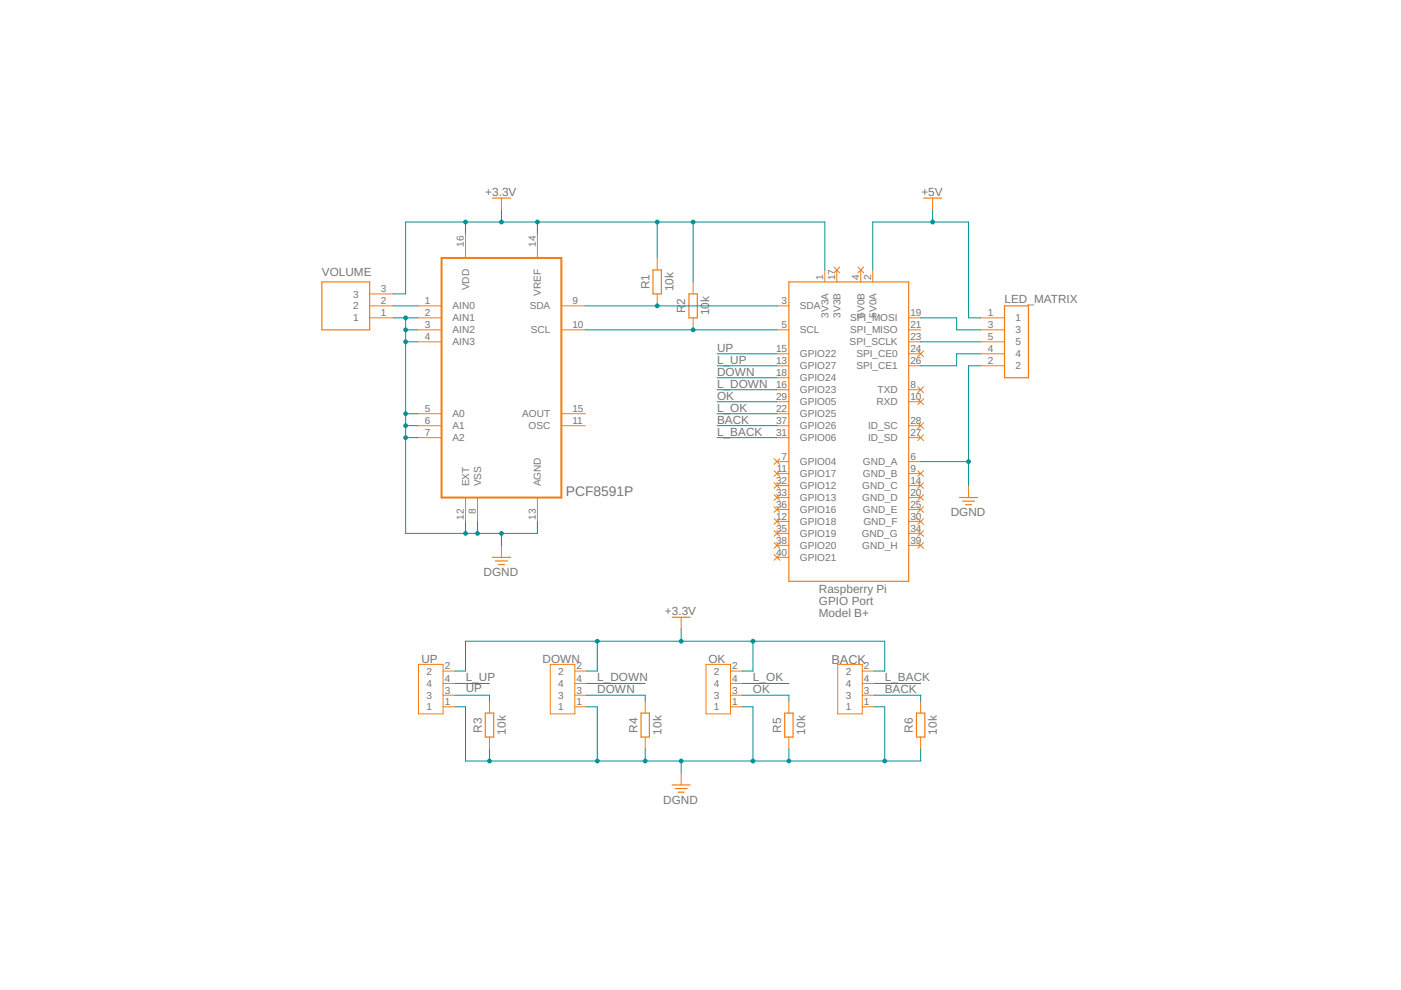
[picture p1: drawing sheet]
<svg xmlns="http://www.w3.org/2000/svg" width="297mm" height="210mm" viewBox="0 0 297 210" stroke-linecap="round" stroke-linejoin="round" font-family="sans-serif">
<g fill="none" stroke="#f57c10" stroke-width=".25">
<path d="M68.2 59.8h10.2v10.1h-10.2zM104.4 42h3.8M138.5 57.2h1.7v5.1h-1.7zM167.3 59.8h25.4v63.5h-25.4zM195.8 42h3.8M146.1 62.3h1.7v5.1h-1.7zM213 64.9h5.1v15.2h-5.1zM104.4 118.2h3.8M105.1 118.9h2.5M105.7 119.7h1.3M203.5 105.5h3.8M204.1 106.3h2.5"/>
<path d="M204.7 107h1.3M142.5 130.9h3.8M102.9 151.2h1.8v5.1h-1.8zM135.9 151.2h1.8v5.1h-1.8zM166.4 151.2h1.7v5.1h-1.7zM194.3 151.2h1.8v5.1h-1.8zM142.5 166.4h3.8M143.2 167.2h2.5M143.8 168h1.3"/>
</g>
<g fill="none" stroke="#f57c10" stroke-width=".21">
<path d="M98.7 49.6v5.1M106.3 42v2.5M113.9 49.6v5.1M139.3 54.7v2.5M147 59.8v2.5M174.9 57.2v2.6M176.8 56.6l1.2 1.2M177.4 57.2v2.6M178 56.6l-1.2 1.2M181.9 56.6l1.2 1.2M182.5 57.2v2.6M183.1 56.6l-1.2 1.2"/>
<path d="M185 57.2v2.6M197.7 42v2.5M78.4 64.9h5.1M78.4 67.4h5.1M78.4 62.3h5.1M88.5 64.9h5.1M88.5 69.9h5.1M88.5 67.4h5.1M88.5 72.5h5.1M119 64.9h5.1M119 69.9h5.1M139.3 62.3v2.6"/>
<path d="M147 67.4v2.5M164.7 64.9h2.6M164.7 69.9h2.6M164.7 77.6h2.6M164.7 75h2.6M192.7 69.9h2.5M192.7 77.6h2.5M192.7 75h2.5M192.7 67.4h2.5M192.7 72.5h2.5M194.6 74.4l1.2 1.2M195.8 74.4l-1.2 1.2"/>
<path d="M207.9 69.9h5.1M207.9 77.6h5.1M207.9 75h5.1M207.9 67.4h5.1M207.9 72.5h5.1M88.5 87.7h5.1M88.5 90.3h5.1M88.5 92.8h5.1M119 87.7h5.1M119 90.3h5.1M164.1 99.8l1.2 1.2M164.1 97.3l1.2 1.2"/>
<path d="M164.7 97.9h2.6M164.7 82.6h2.6M164.7 80.1h2.6M164.7 87.7h2.6M164.7 85.2h2.6M164.7 90.3h2.6M164.7 92.8h2.6M165.3 99.8l-1.2 1.2M165.3 97.3l-1.2 1.2M192.7 97.9h2.5M192.7 82.6h2.5M192.7 85.2h2.5"/>
<path d="M192.7 90.3h2.5M192.7 92.8h2.5M194.6 82l1.2 1.2M194.6 84.6l1.2 1.2M194.6 99.8l1.2 1.2M194.6 89.6l1.2 1.3M194.6 92.2l1.2 1.2M195.8 82l-1.2 1.2M195.8 84.6l-1.2 1.2M195.8 99.8l-1.2 1.2M195.8 89.6l-1.2 1.3M195.8 92.2l-1.2 1.2"/>
<path d="M98.7 105.5v5.1M101.2 105.5v5.1M106.3 115.6v2.6M113.9 105.5v5.1M164.1 110l1.2 1.2M164.1 102.3l1.2 1.2M164.1 104.9l1.2 1.2M164.1 112.5l1.2 1.2M164.1 107.4l1.2 1.2M164.1 115l1.2 1.2M164.1 117.6l1.2 1.2M164.7 100.4h2.6"/>
<path d="M164.7 110.6h2.6M164.7 103h2.6M164.7 105.5h2.6M164.7 108h2.6M164.7 113.1h2.6M164.7 115.6h2.6M164.7 118.2h2.6M165.3 110l-1.2 1.2M165.3 112.5l-1.2 1.2M165.3 104.9l-1.2 1.2M165.3 102.3l-1.2 1.2M165.3 107.4l-1.2 1.2"/>
<path d="M165.3 115l-1.2 1.2M165.3 117.6l-1.2 1.2M192.7 100.4h2.5M192.7 110.6h2.5M192.7 103h2.5M192.7 105.5h2.5M192.7 108h2.5M192.7 113.1h2.5M192.7 115.6h2.5M194.6 102.3l1.2 1.2M194.6 104.9l1.2 1.2M194.6 107.4l1.2 1.2"/>
<path d="M194.6 110l1.2 1.2M194.6 112.5l1.2 1.2M194.6 115l1.2 1.2M195.8 102.3l-1.2 1.2M195.8 104.9l-1.2 1.2M195.8 107.4l-1.2 1.2M195.8 110l-1.2 1.2M195.8 112.5l-1.2 1.2M195.8 115l-1.2 1.2M205.4 103v2.5M144.4 130.9v2.5M88.7 140.9h5.2v10.5h-5.2z"/>
<path d="M93.9 149.9h2.6M93.9 142.3h2.6M93.9 147.4h2.6M93.9 144.9h2.6M103.8 148.7v2.5M103.8 156.3v2.5M116.7 140.9h5.2v10.5h-5.2zM121.9 149.9h2.5M121.9 142.3h2.5M121.9 147.4h2.5M121.9 144.9h2.5M136.8 148.7v2.5"/>
<path d="M136.8 156.3v2.5M149.7 140.9h5.2v10.5h-5.2zM154.9 149.9h2.5M154.9 142.3h2.5M154.9 147.4h2.5M154.9 144.9h2.5M167.3 148.7v2.5M167.3 156.3v2.5M177.6 140.9h5.2v10.5h-5.2zM182.8 149.9h2.6M182.8 142.3h2.6M182.8 147.4h2.6"/>
<path d="M182.8 144.9h2.6M195.2 148.7v2.5M195.2 156.3v2.5M144.4 163.9v2.5"/>
</g>
<path d="M93.6 54.7h25.4v50.8h-25.4z" fill="none" stroke="#f57c10" stroke-width=".42"/>
<path d="M96.5 149.9h2.2v11.5h27.9M103.8 158.8v2.6M136.8 158.8v2.6h7.6v2.5" fill="none" stroke="#009292" stroke-width=".21"/>
<g fill="#009292">
<circle cx="103.8" cy="161.4" r=".51"/>
<circle cx="136.8" cy="161.4" r=".51"/>
</g>
<g fill="#009292">
<path d="M103.3 161.4a.51 .51 0 0 1 1 0 .51 .51 0 0 1-1 0zM103.3 161.4a.51 .51 0 0 0 1 0 .51 .51 0 0 0-1 0z"/>
<path d="M136.3 161.4a.51 .51 0 0 1 1 0 .51 .51 0 0 1-1 0zM136.3 161.4a.51 .51 0 0 0 1 0 .51 .51 0 0 0-1 0z"/>
</g>
<path d="M124.4 149.9h2.2v11.5h10.2" fill="none" stroke="#009292" stroke-width=".21"/>
<circle cx="126.6" cy="161.4" r=".51" fill="#009292"/>
<path d="M126.1 161.4a.51 .51 0 0 1 1 0 .51 .51 0 0 1-1 0zM126.1 161.4a.51 .51 0 0 0 1 0 .51 .51 0 0 0-1 0z" fill="#009292"/>
<path d="M157.4 149.9h2.2v11.5M167.3 158.8v2.6h-22.9" fill="none" stroke="#009292" stroke-width=".21"/>
<g fill="#009292">
<circle cx="144.4" cy="161.4" r=".51"/>
<circle cx="159.6" cy="161.4" r=".51"/>
</g>
<g fill="#009292">
<path d="M143.9 161.4a.51 .51 0 0 1 1 0 .51 .51 0 0 1-1 0zM143.9 161.4a.51 .51 0 0 0 1 0 .51 .51 0 0 0-1 0z"/>
<path d="M159.1 161.4a.51 .51 0 0 1 1 0 .51 .51 0 0 1-1 0zM159.1 161.4a.51 .51 0 0 0 1 0 .51 .51 0 0 0-1 0z"/>
</g>
<path d="M195.2 158.8v2.6h-7.6" fill="none" stroke="#009292" stroke-width=".21"/>
<circle cx="167.3" cy="161.4" r=".51" fill="#009292"/>
<path d="M166.7 161.4a.55 .55 0 0 1 1.1 0 .55 .55 0 0 1-1.1 0zM166.8 161.4a.51 .51 0 0 0 1 0 .51 .51 0 0 0-1 0z" fill="#009292"/>
<path d="M185.4 149.9h2.2v11.5h-20.3" fill="none" stroke="#009292" stroke-width=".21"/>
<circle cx="187.6" cy="161.4" r=".51" fill="#009292"/>
<path d="M187.1 161.4a.51 .51 0 0 1 1 0 .51 .51 0 0 1-1 0zM187.1 161.4a.51 .51 0 0 0 1 0 .51 .51 0 0 0-1 0z" fill="#009292"/>
<path d="M98.7 110.6v2.5h15.2v-2.5M106.3 113.1v2.5" fill="none" stroke="#009292" stroke-width=".21"/>
<circle cx="106.3" cy="113.1" r=".51" fill="#009292"/>
<path d="M105.8 113.1a.51 .51 0 0 1 1 0 .51 .51 0 0 1-1 0zM105.8 113.1a.51 .51 0 0 0 1 0 .51 .51 0 0 0-1 0z" fill="#009292"/>
<path d="M101.2 110.6v2.5" fill="none" stroke="#009292" stroke-width=".21"/>
<circle cx="101.2" cy="113.1" r=".51" fill="#009292"/>
<path d="M100.7 113.1a.51 .51 0 0 1 1 0 .51 .51 0 0 1-1 0zM100.7 113.1a.51 .51 0 0 0 1 0 .51 .51 0 0 0-1 0z" fill="#009292"/>
<path d="M86 69.9v43.2h12.7" fill="none" stroke="#009292" stroke-width=".21"/>
<circle cx="98.7" cy="113.1" r=".51" fill="#009292"/>
<path d="M98.2 113.1a.51 .51 0 0 1 1 0 .51 .51 0 0 1-1 0zM98.2 113.1a.51 .51 0 0 0 1 0 .51 .51 0 0 0-1 0z" fill="#009292"/>
<path d="M86 69.9h2.5M86 72.5h2.5" fill="none" stroke="#009292" stroke-width=".21"/>
<circle cx="86" cy="72.5" r=".51" fill="#009292"/>
<path d="M85.5 72.5a.51 .51 0 0 1 1 0 .51 .51 0 0 1-1 0zM85.5 72.5a.51 .51 0 0 0 1 0 .51 .51 0 0 0-1 0z" fill="#009292"/>
<path d="M86 87.7h2.5" fill="none" stroke="#009292" stroke-width=".21"/>
<circle cx="86" cy="87.7" r=".51" fill="#009292"/>
<path d="M85.5 87.7a.51 .51 0 0 1 1 0 .51 .51 0 0 1-1 0zM85.5 87.7a.51 .51 0 0 0 1 0 .51 .51 0 0 0-1 0z" fill="#009292"/>
<path d="M86 90.3h2.5" fill="none" stroke="#009292" stroke-width=".21"/>
<circle cx="86" cy="90.3" r=".51" fill="#009292"/>
<path d="M85.5 90.3a.51 .51 0 0 1 1 0 .51 .51 0 0 1-1 0zM85.5 90.3a.51 .51 0 0 0 1 0 .51 .51 0 0 0-1 0z" fill="#009292"/>
<path d="M86 92.8h2.5" fill="none" stroke="#009292" stroke-width=".21"/>
<circle cx="86" cy="92.8" r=".51" fill="#009292"/>
<path d="M85.5 92.8a.51 .51 0 0 1 1 0 .51 .51 0 0 1-1 0zM85.5 92.8a.51 .51 0 0 0 1 0 .51 .51 0 0 0-1 0z" fill="#009292"/>
<path d="M83.5 67.4h5M86 67.4v2.5" fill="none" stroke="#009292" stroke-width=".21"/>
<g fill="#009292">
<circle cx="86" cy="67.4" r=".51"/>
<circle cx="86" cy="69.9" r=".51"/>
</g>
<g fill="#009292">
<path d="M85.5 67.4a.51 .51 0 0 1 1 0 .51 .51 0 0 1-1 0zM85.5 67.4a.51 .51 0 0 0 1 0 .51 .51 0 0 0-1 0z"/>
<path d="M85.5 69.9a.51 .51 0 0 1 1 0 .51 .51 0 0 1-1 0zM85.5 69.9a.51 .51 0 0 0 1 0 .51 .51 0 0 0-1 0z"/>
</g>
<path d="M207.9 77.6h-2.5v25.4M195.2 97.9h10.2" fill="none" stroke="#009292" stroke-width=".21"/>
<circle cx="205.4" cy="97.9" r=".51" fill="#009292"/>
<path d="M204.8 97.9a.55 .55 0 0 1 1.1 0 .55 .55 0 0 1-1.1 0zM204.9 97.9a.51 .51 0 0 0 1 0 .51 .51 0 0 0-1 0z" fill="#009292"/>
<path d="M126.6 136v6.3h-2.2M96.5 142.3h2.2v-6.3h60.9v6.3h-2.2" fill="none" stroke="#009292" stroke-width=".21"/>
<circle cx="126.6" cy="136" r=".51" fill="#009292"/>
<path d="M126.1 136a.51 .51 0 0 1 1 0 .51 .51 0 0 1-1 0zM126.1 136a.51 .51 0 0 0 1 0 .51 .51 0 0 0-1 0z" fill="#009292"/>
<path d="M144.4 133.4v2.6" fill="none" stroke="#009292" stroke-width=".21"/>
<circle cx="144.4" cy="136" r=".51" fill="#009292"/>
<path d="M143.9 136a.51 .51 0 0 1 1 0 .51 .51 0 0 1-1 0zM143.9 136a.51 .51 0 0 0 1 0 .51 .51 0 0 0-1 0z" fill="#009292"/>
<path d="M159.6 136h28v6.3h-2.2" fill="none" stroke="#009292" stroke-width=".21"/>
<circle cx="159.6" cy="136" r=".51" fill="#009292"/>
<path d="M159.1 136a.51 .51 0 0 1 1 0 .51 .51 0 0 1-1 0zM159.1 136a.51 .51 0 0 0 1 0 .51 .51 0 0 0-1 0z" fill="#009292"/>
<path d="M98.7 49.6v-2.5h15.2v2.5M106.3 44.5v2.6" fill="none" stroke="#009292" stroke-width=".21"/>
<circle cx="106.3" cy="47.1" r=".51" fill="#009292"/>
<path d="M105.8 47.1a.51 .51 0 0 1 1 0 .51 .51 0 0 1-1 0zM105.8 47.1a.51 .51 0 0 0 1 0 .51 .51 0 0 0-1 0z" fill="#009292"/>
<path d="M113.9 47.1h25.4v7.6" fill="none" stroke="#009292" stroke-width=".21"/>
<circle cx="113.9" cy="47.1" r=".51" fill="#009292"/>
<path d="M113.4 47.1a.51 .51 0 0 1 1 0 .51 .51 0 0 1-1 0zM113.4 47.1a.51 .51 0 0 0 1 0 .51 .51 0 0 0-1 0z" fill="#009292"/>
<path d="M139.3 47.1h7.7v12.7" fill="none" stroke="#009292" stroke-width=".21"/>
<circle cx="139.3" cy="47.1" r=".51" fill="#009292"/>
<path d="M138.8 47.1a.51 .51 0 0 1 1 0 .51 .51 0 0 1-1 0zM138.8 47.1a.51 .51 0 0 0 1 0 .51 .51 0 0 0-1 0z" fill="#009292"/>
<path d="M147 47.1h27.9v10.1" fill="none" stroke="#009292" stroke-width=".21"/>
<circle cx="147" cy="47.1" r=".51" fill="#009292"/>
<path d="M146.5 47.1a.51 .51 0 0 1 1 0 .51 .51 0 0 1-1 0zM146.5 47.1a.51 .51 0 0 0 1 0 .51 .51 0 0 0-1 0z" fill="#009292"/>
<path d="M98.7 47.1h-12.7v15.2h-2.5" fill="none" stroke="#009292" stroke-width=".21"/>
<circle cx="98.7" cy="47.1" r=".51" fill="#009292"/>
<path d="M98.2 47.1a.51 .51 0 0 1 1 0 .51 .51 0 0 1-1 0zM98.2 47.1a.51 .51 0 0 0 1 0 .51 .51 0 0 0-1 0z" fill="#009292"/>
<path d="M185 57.2v-10.1h20.4v20.3h2.5M197.7 44.5v2.6M152 80.1h12.7M152 85.2h12.7M152 90.3h12.7M124.4 147.4h12.4v1.3M157.4 147.4h9.9v1.3M185.4 147.4h9.8v1.3" fill="none" stroke="#009292" stroke-width=".21"/>
<circle cx="197.7" cy="47.1" r=".51" fill="#009292"/>
<path d="M197.2 47.1a.51 .51 0 0 1 1 0 .51 .51 0 0 1-1 0zM197.2 47.1a.51 .51 0 0 0 1 0 .51 .51 0 0 0-1 0z" fill="#009292"/>
<path d="M83.5 64.9h5M124.1 69.9h40.6M152 77.6h12.7M152 82.6h12.7M152 87.7h12.7M152 92.8h12.7M96.5 144.9h7.3M124.4 144.9h12.4M157.4 144.9h9.9M185.4 144.9h9.8" fill="none" stroke="#009292" stroke-width=".21"/>
<circle cx="147" cy="69.9" r=".51" fill="#009292"/>
<path d="M146.5 69.9a.51 .51 0 0 1 1 0 .51 .51 0 0 1-1 0zM146.5 69.9a.51 .51 0 0 0 1 0 .51 .51 0 0 0-1 0z" fill="#009292"/>
<path d="M124.1 64.9h40.6" fill="none" stroke="#009292" stroke-width=".21"/>
<circle cx="139.3" cy="64.9" r=".51" fill="#009292"/>
<path d="M138.8 64.9a.51 .51 0 0 1 1 0 .51 .51 0 0 1-1 0zM138.8 64.9a.51 .51 0 0 0 1 0 .51 .51 0 0 0-1 0z" fill="#009292"/>
<path d="M152 75h12.7M195.2 67.4h7.6v2.5h5.1M195.2 72.5h12.7M207.9 75h-5.1v2.6h-7.6M96.5 147.4h7.3v1.3" fill="none" stroke="#009292" stroke-width=".21"/>
<text font-size="2.9" fill="#757575" x="120" y="105.2">PCF8591P</text>
<text font-size="2.7" fill="#757575" x="176.3" y="140.7">BACK</text>
<g font-size="2.5" fill="#757575">
<text x="102.9" y="41.5">+3.3V</text>
<text x="195.3" y="41.5">+5V</text>
<text x="68.2" y="58.5">VOLUME</text>
<text x="137.7" y="61.4" transform="rotate(-90 137.7 61.4)">R1</text>
<text x="142.8" y="61.8" transform="rotate(-90 142.8 61.8)">10k</text>
<text x="145.3" y="64.7" transform="rotate(-90 145.3 64.7)">2</text>
<text x="213" y="64.2">LED_MATRIX</text>
<text x="145.3" y="66.5" transform="rotate(-90 145.3 66.5)">R</text>
<text x="150.4" y="66.9" transform="rotate(-90 150.4 66.9)">10k</text>
<text x="152" y="77.2">L_UP</text>
<text x="152" y="74.7">UP</text>
<text x="152" y="79.7">DOWN</text>
<text x="152" y="82.3">L_DOWN</text>
<text x="152" y="84.9">OK</text>
<text x="152" y="89.9">BACK</text>
<text x="152" y="87.4">L_OK</text>
<text x="152" y="92.4">L_BACK</text>
<text x="201.6" y="109.4">DGND</text>
<text x="102.5" y="122.1">DGND</text>
<text x="173.6" y="125.8">Raspberry Pi</text>
<text x="141" y="130.4">+3.3V</text>
<text x="173.6" y="128.3">GPIO Port</text>
<text x="173.6" y="130.9">Model B+</text>
<text x="89.4" y="140.7">UP</text>
<text x="115" y="140.7">DOWN</text>
<text x="150.2" y="140.7">OK</text>
<text x="98.7" y="144.3">L_UP</text>
<text x="98.7" y="146.7">UP</text>
<text x="126.6" y="146.9">DOWN</text>
<text x="126.6" y="144.3">L_DOWN</text>
<text x="159.6" y="146.9">OK</text>
<text x="159.6" y="144.3">L_OK</text>
<text x="187.6" y="146.9">BACK</text>
<text x="187.6" y="144.3">L_BACK</text>
<text x="102.1" y="155.3" transform="rotate(-90 102.1 155.3)">R3</text>
<text x="107.2" y="155.7" transform="rotate(-90 107.2 155.7)">10k</text>
<text x="135.1" y="155.3" transform="rotate(-90 135.1 155.3)">R4</text>
<text x="140.2" y="155.7" transform="rotate(-90 140.2 155.7)">10k</text>
<text x="165.6" y="155.3" transform="rotate(-90 165.6 155.3)">R5</text>
<text x="170.7" y="155.7" transform="rotate(-90 170.7 155.7)">10k</text>
<text x="193.5" y="155.3" transform="rotate(-90 193.5 155.3)">R6</text>
<text x="198.6" y="155.7" transform="rotate(-90 198.6 155.7)">10k</text>
<text x="140.6" y="170.4">DGND</text>
</g>
<g font-size="2.1" fill="#757575">
<text x="98.3" y="52.4" transform="rotate(-90 98.3 52.4)">16</text>
<text x="113.6" y="52.4" transform="rotate(-90 113.6 52.4)">14</text>
<text x="174.5" y="59.4" transform="rotate(-90 174.5 59.4)">1</text>
<text x="177.1" y="59.4" transform="rotate(-90 177.1 59.4)">17</text>
<text x="182.1" y="59.4" transform="rotate(-90 182.1 59.4)">4</text>
<text x="184.7" y="59.4" transform="rotate(-90 184.7 59.4)">2</text>
<text x="74.9" y="65.6">2</text>
<text x="74.9" y="63.1">3</text>
<text x="80.7" y="64.5">2</text>
<text x="80.7" y="62">3</text>
<text x="90.1" y="64.5">1</text>
<text x="96" y="65.6">AIN0</text>
<text x="99.5" y="61.5" transform="rotate(-90 99.5 61.5)">VDD</text>
<text x="112.3" y="65.6">SDA</text>
<text x="114.7" y="62.7" transform="rotate(-90 114.7 62.7)">VREF</text>
<text x="121.4" y="64.5">9</text>
<text x="165.7" y="64.5">3</text>
<text x="169.6" y="65.6">SDA</text>
<text x="74.9" y="68.2">1</text>
<text x="80.7" y="67">1</text>
<text x="90.1" y="67">2</text>
<text x="90.1" y="69.6">3</text>
<text x="96" y="68.2">AIN1</text>
<text x="96" y="70.7">AIN2</text>
<text x="112.5" y="70.7">SCL</text>
<text x="121.4" y="69.6">10</text>
<text x="165.7" y="69.6">5</text>
<text x="169.6" y="70.7">SCL</text>
<text x="175.6" y="67.3" transform="rotate(-90 175.6 67.3)">3V3A</text>
<text x="178.2" y="67.3" transform="rotate(-90 178.2 67.3)">3V3B</text>
<text x="180.3" y="68.2">SPI_MOSI</text>
<text x="180.3" y="70.7">SPI_MISO</text>
<text x="183.3" y="67.3" transform="rotate(-90 183.3 67.3)">5V0B</text>
<text x="185.8" y="67.3" transform="rotate(-90 185.8 67.3)">5V0A</text>
<text x="193" y="67">19</text>
<text x="193" y="69.6">21</text>
<text x="209.5" y="67">1</text>
<text x="209.5" y="69.6">3</text>
<text x="215.3" y="68.2">1</text>
<text x="215.3" y="70.7">3</text>
<text x="90.1" y="72.1">4</text>
<text x="96" y="73.2">AIN3</text>
<text x="164.5" y="77.2">13</text>
<text x="164.5" y="74.7">15</text>
<text x="169.6" y="75.8">GPIO22</text>
<text x="180.1" y="73.2">SPI_SCLK</text>
<text x="181.6" y="75.8">SPI_CE0</text>
<text x="193" y="72.1">23</text>
<text x="193" y="74.7">24</text>
<text x="193" y="77.2">26</text>
<text x="209.5" y="77.2">2</text>
<text x="209.5" y="74.7">4</text>
<text x="209.5" y="72.1">5</text>
<text x="215.3" y="75.8">4</text>
<text x="215.3" y="73.2">5</text>
<text x="164.5" y="82.3">16</text>
<text x="164.5" y="79.7">18</text>
<text x="169.6" y="78.3">GPIO27</text>
<text x="169.6" y="83.4">GPIO23</text>
<text x="169.6" y="80.9">GPIO24</text>
<text x="181.6" y="78.3">SPI_CE1</text>
<text x="186" y="83.4">TXD</text>
<text x="193" y="82.3">8</text>
<text x="215.3" y="78.3">2</text>
<text x="90.1" y="87.4">5</text>
<text x="90.1" y="89.9">6</text>
<text x="96" y="88.5">A0</text>
<text x="110.7" y="88.5">AOUT</text>
<text x="121.4" y="87.4">15</text>
<text x="121.4" y="89.9">11</text>
<text x="164.5" y="87.4">22</text>
<text x="164.5" y="84.8">29</text>
<text x="164.5" y="89.9">37</text>
<text x="169.6" y="88.5">GPIO25</text>
<text x="169.6" y="85.9">GPIO05</text>
<text x="185.8" y="85.9">RXD</text>
<text x="193" y="84.8">10</text>
<text x="193" y="89.9">28</text>
<text x="90.1" y="92.4">7</text>
<text x="96" y="91">A1</text>
<text x="96" y="93.6">A2</text>
<text x="112" y="91">OSC</text>
<text x="164.5" y="92.4">31</text>
<text x="169.6" y="93.6">GPIO06</text>
<text x="169.6" y="91">GPIO26</text>
<text x="184" y="91">ID_SC</text>
<text x="184" y="93.6">ID_SD</text>
<text x="193" y="92.4">27</text>
<text x="164.7" y="100.1">11</text>
<text x="165.7" y="97.5">7</text>
<text x="169.6" y="101.2">GPIO17</text>
<text x="169.6" y="98.6">GPIO04</text>
<text x="183" y="98.6">GND_A</text>
<text x="183" y="101.2">GND_B</text>
<text x="193" y="97.5">6</text>
<text x="193" y="100.1">9</text>
<text x="99.5" y="103.1" transform="rotate(-90 99.5 103.1)">EXT</text>
<text x="102" y="103.1" transform="rotate(-90 102 103.1)">VSS</text>
<text x="114.7" y="103.1" transform="rotate(-90 114.7 103.1)">AGND</text>
<text x="164.5" y="102.6">32</text>
<text x="164.5" y="105.1">33</text>
<text x="164.5" y="107.7">36</text>
<text x="169.6" y="103.7">GPIO12</text>
<text x="169.6" y="106.2">GPIO13</text>
<text x="182.8" y="103.7">GND_C</text>
<text x="182.8" y="106.2">GND_D</text>
<text x="193" y="102.6">14</text>
<text x="193" y="105.1">20</text>
<text x="193" y="107.7">25</text>
<text x="98.3" y="110.2" transform="rotate(-90 98.3 110.2)">12</text>
<text x="100.9" y="109" transform="rotate(-90 100.9 109)">8</text>
<text x="113.6" y="110.2" transform="rotate(-90 113.6 110.2)">13</text>
<text x="164.5" y="110.2">12</text>
<text x="164.5" y="112.7">35</text>
<text x="169.6" y="111.3">GPIO18</text>
<text x="169.6" y="113.9">GPIO19</text>
<text x="169.6" y="108.8">GPIO16</text>
<text x="182.7" y="113.9">GND_G</text>
<text x="183" y="108.8">GND_E</text>
<text x="183.1" y="111.3">GND_F</text>
<text x="193" y="110.2">30</text>
<text x="193" y="112.7">34</text>
<text x="164.5" y="115.3">38</text>
<text x="164.5" y="117.8">40</text>
<text x="169.6" y="116.4">GPIO20</text>
<text x="169.6" y="118.9">GPIO21</text>
<text x="182.8" y="116.4">GND_H</text>
<text x="193" y="115.3">39</text>
<text x="90.4" y="143">2</text>
<text x="94.3" y="141.9">2</text>
<text x="118.4" y="143">2</text>
<text x="122.2" y="141.9">2</text>
<text x="151.4" y="143">2</text>
<text x="155.2" y="141.9">2</text>
<text x="179.3" y="143">2</text>
<text x="183.2" y="141.9">2</text>
<text x="90.4" y="148.2">3</text>
<text x="90.4" y="145.7">4</text>
<text x="94.3" y="149.5">1</text>
<text x="94.3" y="147">3</text>
<text x="94.3" y="144.5">4</text>
<text x="118.4" y="148.2">3</text>
<text x="118.4" y="145.7">4</text>
<text x="122.2" y="149.5">1</text>
<text x="122.2" y="147">3</text>
<text x="122.2" y="144.5">4</text>
<text x="151.4" y="148.2">3</text>
<text x="151.4" y="145.7">4</text>
<text x="155.2" y="149.5">1</text>
<text x="155.2" y="147">3</text>
<text x="155.2" y="144.5">4</text>
<text x="179.3" y="148.2">3</text>
<text x="179.3" y="145.7">4</text>
<text x="183.2" y="149.5">1</text>
<text x="183.2" y="147">3</text>
<text x="183.2" y="144.5">4</text>
<text x="90.4" y="150.6">1</text>
<text x="118.4" y="150.6">1</text>
<text x="151.4" y="150.6">1</text>
<text x="179.3" y="150.6">1</text>
</g>
</svg>
